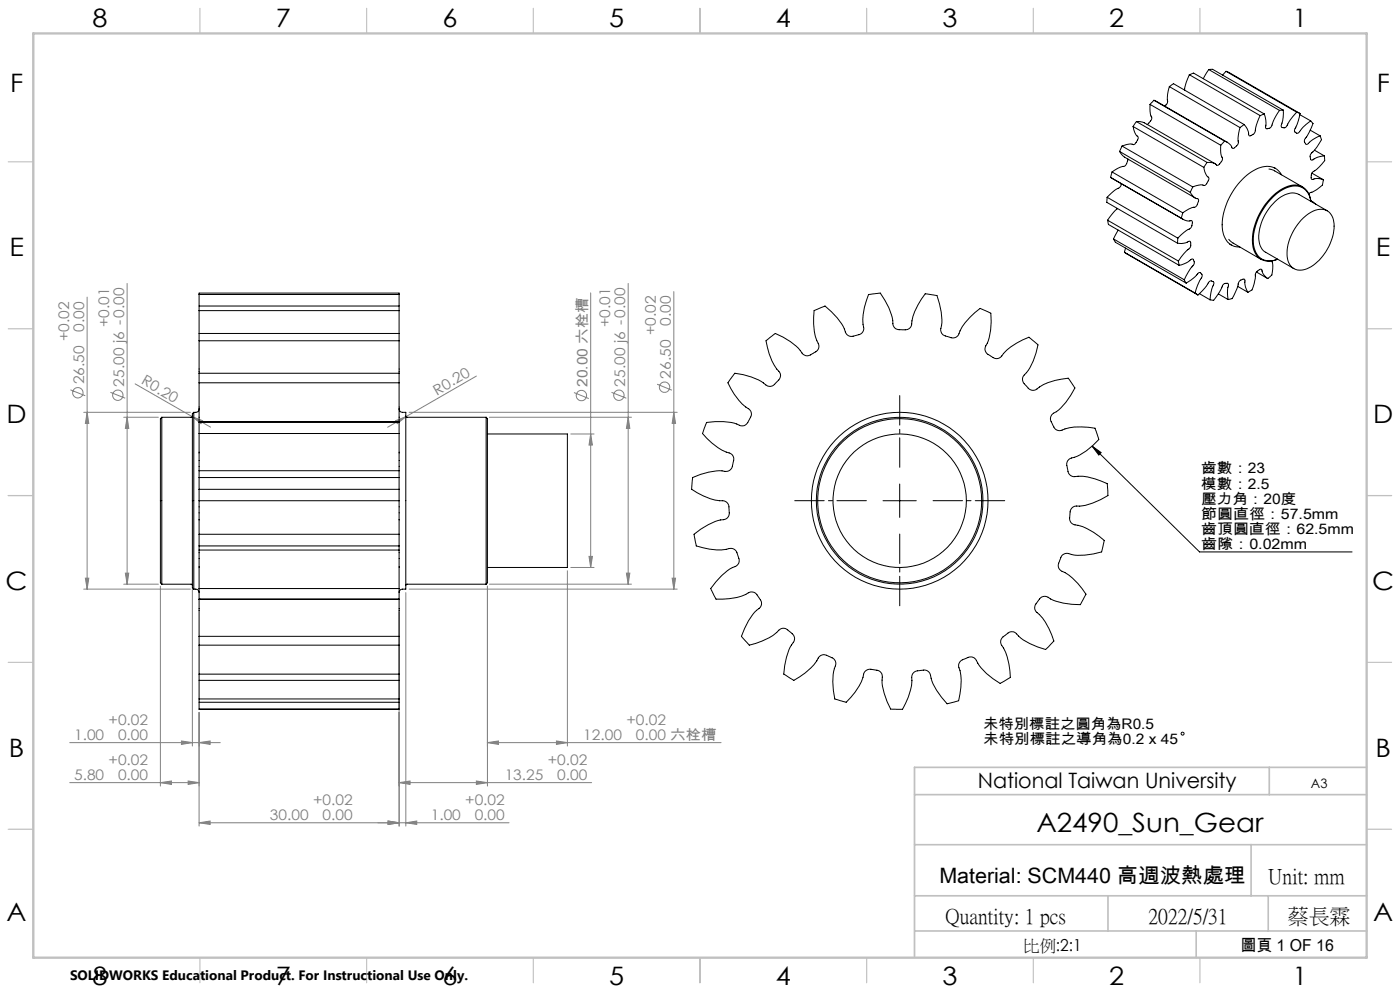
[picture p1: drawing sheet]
<svg xmlns="http://www.w3.org/2000/svg" width="420mm" height="297mm" viewBox="0 0 420 297" stroke-linecap="round" stroke-linejoin="round" font-family="sans-serif">
<g fill="none" stroke="#808080" stroke-width=".3">
<path d="M26.1 89v87.6M38.1 84.9v90.2M177.2 87.8v82.3M188.5 84.9v90.2M202.1 87.4v89.2M21.1 116.8l4.5 1.8M33.1 117.6l4.5 1.7M40.5 115l22.7 13M142.9 112.7l-26.6 15.4M172.2 117.6l4.4 1.8M183.4 117.6l4.5 1.7M197.1 115.1l4.5 1.8"/>
<path d="M25.1 123.6h32M26.1 123.6l.5 3.3h-1zM37.1 125.1h10.4M38.1 125.1l.5 3.3h-1zM57.7 124.9l3.1 1.2-.5 .9zM118.7 126.1l3.1-1.2-2.6 2.1zM122.7 123.6h80.5M146.8 125.1h42.6M171.2 130.1h7M177.2 130.1l.5 3.3h-1zM188.5 125.1l.4 3.3h-1zM202.1 123.6l.6 3.3h-1.1z"/>
<path d="M25.1 176.6h32M25.6 173.3h1l-.5 3.3zM37.1 175.1h10.4M37.6 171.8h1l-.5 3.3zM48.1 175.7v59.9M57.7 176.5v47.1M121.7 177.6v70M122.7 176.6h80.5M146.2 175.7v59.9M146.8 175.1h42.6M170.2 171.1v52.5M171.2 170.1h7"/>
<path d="M176.7 166.8h1l-.5 3.3zM187.9 171.8h1l-.4 3.3zM201.6 173.3h1.1l-.6 3.3zM119.7 183.3v64.3M59.7 213.5v34.1M20.9 234.6h38.8M20.9 222.6h45.2M48.1 234.6l3.3-.5v1zM54.4 222.1l3.3 .5-3.3 .5zM56.4 234.1l3.3 .5-3.3 .5zM59.7 222.6l3.3-.5v1zM119.7 234.6l3.3-.5v1z"/>
<path d="M119.7 234.6h57.8M142.9 234.1l3.3 .5-3.3 .5zM146.2 222.6l3.3-.5v1zM146.2 222.6h70.1M166.9 222.1l3.3 .5-3.3 .5zM59.7 246.6l3.3-.5v1zM59.7 246.6h93M116.4 246.1l3.3 .5-3.3 .5zM121.7 246.6l3.3-.5v1z"/>
<circle cx="23.4" cy="117.7" r="1.55"/>
<circle cx="35.3" cy="118.5" r="1.55"/>
<circle cx="174.4" cy="118.5" r="1.56"/>
<circle cx="185.7" cy="118.5" r="1.55"/>
<circle cx="199.4" cy="116" r="1.56"/>
</g>
<g fill="none" stroke="#000" stroke-width=".3">
<path d="M327.6 133.7l2.7 1.9-.7 .8zM327.6 133.7l32.3 31.7h45.7M264.9 150.1h10M269.9 145.1v10"/>
<circle cx="354.8" cy="219.9" r=".44"/>
</g>
<path d="M259.9 150.1h-21.5M269.9 140.1v-21.5M279.9 150.1h21.5M269.9 160.1v21.5" fill="none" stroke="#000" stroke-width=".3" stroke-dasharray="30.5 1.3 1.3 1.3" stroke-dashoffset="21.6"/>
<g fill="none" stroke="#c0c0c0" stroke-width=".35">
<path d="M60 2.5v7.5M110 2.5v7.5M160 2.5v7.5M210 2.5v7.5M260 2.5v7.5M310 2.5v7.5M360 2.5v7.5M2.5 48.5h7.5M410 48.5h7.5M2.5 98.5h7.5M410 98.5h7.5M2.5 148.5h7.5"/>
<path d="M410 148.5h7.5M2.5 198.5h7.5M410 198.5h7.5M2.5 248.5h7.5M410 248.5h7.5M60 287v7.5M110 287v7.5M160 287v7.5M210 287v7.5M260 287v7.5M310 287v7.5M360 287v7.5"/>
</g>
<path d="M274.4 238.2h135.6M380.8 230v8.2M410 230h-135.6v56.9M274.4 253.1h135.6M375.3 253.1v15.4M274.4 279h135.7M274.4 268.5h135.6M332.4 268.5v10.5M358.8 279v8M380.5 268.5v10.5" fill="none" stroke="#c0c0c0" stroke-width=".5"/>
<path d="M10 10h400v277h-400z" fill="none" stroke="#c0c0c0" stroke-width=".7"/>
<path d="M327.6 133.7l2.7 1.9-.7 .8z" fill="#000"/>
<g fill="#808080">
<path d="M57.7 124.9l3.1 1.2-.5 .9z"/>
<path d="M118.7 126.1l3.1-1.2-2.6 2.1z"/>
<path d="M59.7 222.6l3.3-.5v1zM54.4 222.1l3.3 .5-3.3 .5zM121.7 246.6l3.3-.5v1zM116.4 246.1l3.3 .5-3.3 .5zM142.9 234.1l3.3 .5-3.3 .5zM119.7 234.6l3.3-.5v1zM166.9 222.1l3.3 .5-3.3 .5zM146.2 222.6l3.3-.5v1z"/>
<path d="M48.1 234.6l3.3-.5v1zM56.4 234.1l3.3 .5-3.3 .5z"/>
<path d="M38.1 125.1l.5 3.3h-1zM37.6 171.8h1l-.5 3.3zM26.1 123.6l.5 3.3h-1zM25.6 173.3h1l-.5 3.3zM177.2 130.1l.5 3.3h-1zM176.7 166.8h1l-.5 3.3zM188.5 125.1l.4 3.3h-1zM187.9 171.8h1l-.4 3.3zM202.1 123.6l.6 3.3h-1.1zM201.6 173.3h1.1l-.6 3.3z"/>
<path d="M59.7 246.6l3.3-.5v1zM116.4 246.1l3.3 .5-3.3 .5z"/>
</g>
<g fill="none" stroke="#000" stroke-width=".3">
<path d="M339.9 37.9a4.5 4.5 0 0 0 1.6 3.2l-.2 .8a2.2 2.2 0 0 1-1.4 1.4l-1.1-.1-2.2 .6M339.9 37.9l21.2 12.3M340.9 36.4l-1 1.5M340.9 36.4l2.3 .4 21.3 12.3M340.9 36.4l21.2 12.3M345 31.3a6.8 6.8 0 0 0 .5 4.1l-.3 .8-1.1 1.1M345 31.3l21.2 12.2M346.2 30.1l-1.2 1.2M346.2 30.1l22 12.5M346.2 30.1l21.2 12.2M350.8 26a12.4 12.4 0 0 0-.6 4.7l-.8 1.1M350.8 26l1.2-.9 21.2 12.2"/>
<path d="M350.8 26l21.2 12.2M356.8 22.4l-1 2.3-.4 2.3M356.8 22.4l1.3-.5 21.2 12.2M356.8 22.4l21.2 12.2M362.6 20.8l-1.6 2.8M362.6 20.8h1.2l21.2 12.2M362.6 20.8l21.3 12.3M367.8 21.4l-1 1.1M367.8 21.4l22.2 12.6M367.8 21.4l21.2 12.2M372 38.2a10.5 10.5 0 0 0-.5 4.8l-.4 .6a1.58 1.58 0 0 1-1.5 .7l-.9-1.3-1.3-.7M373.2 37.3l-1.2 .9"/>
<path d="M378 34.6a13 13 0 0 0-1.5 4.9l-.3 .6-.8 .5a.44 .44 0 0 1-.5 .1 .44 .44 0 0 1-.3-.4l-.4-1.7-1-1.3M379.3 34.1l-1.3 .5M383.9 33.1a15.9 15.9 0 0 0-2.5 4.9l-.1 .1a1.24 1.24 0 0 1-1.6 .2v-.1a6.9 6.9 0 0 0-.4-4.1M385 33l-1.1 .1M385 33a10.6 10.6 0 0 1-.6 4.6 .93 .93 0 0 0 .9 .7 .93 .93 0 0 0 .9-.7l.9-1.7 1.9-2.3M389 33.6l1 .4M389.9 34.4l3.3 1.8M390 34l-.5 2.3-1 2.2a.82 .82 0 0 0 .2 1.2 .82 .82 0 0 0 1.2-.3l1.1-1.4 2.2-1.8M393.1 39l2.9 1.7M393.2 36.2l.6 .7a17.9 17.9 0 0 1-2.5 5.1 .9 .9 0 0 0 1 1.2 9.4 9.4 0 0 1 3.7-2.5M332.1 59.1l-.1 1.5 21.2 12.3M332.1 59.1l21.2 12.3"/>
<path d="M333.2 53.2l21.7 12.5M333.2 53.2l.5 .3M333.6 51.5l-.4 1.7M333.6 51.5l21.2 12.3M335.9 45.4l1.4 1.7 21.3 12.2M335.9 45.4l21.2 12.2M336.4 55.1l-.6 1.1a9.4 9.4 0 0 0-3.7 2.9M336.6 43.8l-.7 1.6M336.6 43.8l21.2 12.2M338.4 47.7l-.1 .5a1.9 1.9 0 0 1-1.5 1.7l-1.8 .7-1.4 .9M357.1 57.6a3.4 3.4 0 0 0 2.4 2.1v.7a2.06 2.06 0 0 1-2.1 1.9l-2.6 1.5M357.8 56l-.7 1.6"/>
<path d="M361.1 50.2a4.8 4.8 0 0 0 1.6 3.2l-.2 .8a1.56 1.56 0 0 1-2.2 1.2l-2.5 .6M362.1 48.7l-1 1.5M366.2 43.5a7.2 7.2 0 0 0 .5 4.2l-.3 .8a1.62 1.62 0 0 1-1.5 1l-1.2-.7-1.6-.1M367.4 42.3l-1.2 1.2M380.7 50.7l1.4 .3 8.7 5.1M382.3 50.3l.4 .2M384.5 52.4a5.2 5.2 0 0 0-7.1-2 19.9 19.9 0 0 0-10.7 18.5 5.2 5.2 0 0 0 5.3 5.1M393.6 51.9l3.4 2M394.3 45l3 1.7M396 40.7l.4 1a18 18 0 0 1-3.3 4.7l-.1 .4a.86 .86 0 0 0 .8 1.1l1.5-.8 2-.4M397 53.9l-.2 1.3a8.5 8.5 0 0 1-3.9 2.7l-.3 .2M397.3 46.7l.1 1.3a11.1 11.1 0 0 1-3.7 3.7l-.4 1.5a.41 .41 0 0 0 .1 .5 .41 .41 0 0 0 .5 .1l1.3-.3 1.8 .4"/>
<path d="M332.3 66l.2 1.3 21.2 12.2M332.3 66l21.2 12.2M334 71.6l.6 1 21.2 12.2M334 71.6l21.3 12.3M335.3 62.5l-1.1 1-1.9 2.5M335.5 69l-1.5 2.6M337.3 75.6l22.1 12.8M337.3 75.6l21.2 12.2M337.7 74.4l-.4 1.2M353.2 72.9a5.9 5.9 0 0 0 3.7-.6l.3 .4a1.99 1.99 0 0 1-.6 1.9l-1.6 1.6-1.5 2M353.3 71.4l-.1 1.5M353.5 78.2l.2 1.3"/>
<path d="M353.7 79.5a8.1 8.1 0 0 0 3.9-1.9 1.27 1.27 0 0 1 .3 2.1l-1.5 1.9-1.1 2.3M354.8 63.8l-.4 1.6a3.7 3.7 0 0 0 3.1 .8l.2 .6a2.31 2.31 0 0 1-1.9 2.3l-2.5 2.3M368.6 71.7l1.2 1.1 8.5 4.9M369 73.2l.4 .2M381.6 78.2a6.6 6.6 0 0 1-.2 4.3l-1.1 1M383.3 77.7a4.8 4.8 0 0 1-7.2-3.9 18.3 18.3 0 0 1 10.1-17.6 4.9 4.9 0 0 1 7.1 4.2 5 5 0 0 0-7.7-4.2 18.7 18.7 0 0 0-9.8 17.3 5 5 0 0 0 7.5 4.2M390.9 65.4a6.5 6.5 0 0 1 7.3-2.2 6.2 6.2 0 0 1 1.8 6.8 14.8 14.8 0 0 1-8.5 10.7 3.9 3.9 0 0 1-5.3-3.8 15.3 15.3 0 0 1 4.7-11.5zM393.3 60.3l1.4 .9M393.3 60.2l.6 .4M398.2 63.2l-8.5-4.9a6.4 6.4 0 0 0-7.3 2.2 14.2 14.2 0 0 0-4.5 12.8l.8 1.5 .7 .7 8.8 5M59.7 93.1v6.7M59.7 93.1v-1.4h60v1.4"/>
<path d="M59.7 88.3v3.3M59.7 88.3v-.5h60v.5M59.7 93.1h60M59.7 88.3h60M119.7 93.1v6.7M119.7 88.3v3.3M355.3 83.9l.5 .9M355.8 84.8a11.5 11.5 0 0 0 3.8-3.1 .95 .95 0 0 1 .9 .6 .95 .95 0 0 1-.1 1l-1.1 2.2-.8 2.3M358.5 87.8l.9 .6M359.4 88.4a15.6 15.6 0 0 0 3.4-4 .8 .8 0 0 1 1 0 .8 .8 0 0 1 .2 1l-.7 2.2-.3 2.2M359.8 88l3.2 1.8M365.5 88.1l2.9 1.7"/>
<path d="M368.4 89.8a9.8 9.8 0 0 1 .1-4.6 1.12 1.12 0 0 0-1.8 .6l-.8 1.7-1.8 2.5-1.1-.2M371.3 85.8l3.1 1.8M374.4 87.6a6.6 6.6 0 0 1-1-3.8l-.4-.2a2 2 0 0 0-1.5 1.4l-.5 1.7-1.4 2.8-1.2 .3M376.9 81.5l3.4 2M380.3 83.5a4.7 4.7 0 0 1-1.9-2.8h-.4a2.12 2.12 0 0 0-1.4 2.1l-.4 2.3-.6 1.8-1.2 .7M59.7 114.7v11.5M59.7 111.9v2.8M59.7 102.1v9.8M59.7 102.1v-2.2h60v2.2M59.7 114.7h60M59.7 111.9h60M59.7 102.1h60"/>
<path d="M119.7 114.7v11.5M119.7 111.9v2.8M119.7 102.1v9.8M229.8 102.1l2.8-2.2a17 17 0 0 1 8.5 6.4 3.2 3.2 0 0 0 3.4-.8 2.11 2.11 0 0 0 .5-3.4 18.1 18.1 0 0 1-.8-9l3.3-1.4a19.9 19.9 0 0 1 5.8 6.9 2.2 2.2 0 0 0 3.3 2l.4-.1a2.18 2.18 0 0 0 1.9-3.3 18.4 18.4 0 0 1 1.7-8.9l3.5-.5a17.2 17.2 0 0 1 3.9 9.9 2.69 2.69 0 0 0 2.9 1.1 2.21 2.21 0 0 0 2.7-2.6 18.4 18.4 0 0 1 4-8.2l3.5 .6a20.2 20.2 0 0 1 1.4 8.9 2.17 2.17 0 0 0 1.5 3.3l.5 .1a2.17 2.17 0 0 0 3.2-.9 16.8 16.8 0 0 1 6.3-7.6l3.3 1.5a17.1 17.1 0 0 1-1.8 10.4 3.3 3.3 0 0 0 2.2 2.8 2.14 2.14 0 0 0 3.4-1.2 18.1 18.1 0 0 1 7.6-4.8l2.7 2.3a16.8 16.8 0 0 1-4.5 9.6 3.4 3.4 0 0 0 1.4 3.2 2.13 2.13 0 0 0 3.5-.2 17.7 17.7 0 0 1 8.7-2.7l2 3a20 20 0 0 1-5.6 7.1 2.17 2.17 0 0 0-1.2 3.6l.1 .4a2.22 2.22 0 0 0 3.7 1.1 17.8 17.8 0 0 1 9-.2l1.1 3.4a16.8 16.8 0 0 1-8.8 5.9 3.3 3.3 0 0 0-.4 3.5 2.13 2.13 0 0 0 3 1.6 17.9 17.9 0 0 1 8.8 2.3l.2 3.5a20.2 20.2 0 0 1-8.5 3.2 2.2 2.2 0 0 0-2.9 2.4v.4a2.09 2.09 0 0 0 1.5 2.8 17 17 0 0 1 8.8 4.7l-.8 3.4a19.6 19.6 0 0 1-9 .8 2.23 2.23 0 0 0-3.5 1.5l-.1 .5a2.17 2.17 0 0 0 1.6 3.4 19.3 19.3 0 0 1 6.3 6.5l-1.7 3.1a17.1 17.1 0 0 1-10.3-2.5 3.3 3.3 0 0 0-2.9 2.1 2.1 2.1 0 0 0 .9 3.4 18.5 18.5 0 0 1 4.4 7.9l-2.5 2.6a19.7 19.7 0 0 1-8.1-4.1 2.18 2.18 0 0 0-3.8-.4l-.3 .3a2.16 2.16 0 0 0-.4 3.7 19.1 19.1 0 0 1 2 8.8l-3.1 1.8a17.3 17.3 0 0 1-7.5-7.4 3 3 0 0 0-3.3 .2 2.14 2.14 0 0 0-1.2 3.4 18.4 18.4 0 0 1-.4 9l-3.5 .9a19.4 19.4 0 0 1-4.8-7.6 2.27 2.27 0 0 0-3.2-2.4l-.4 .1a2.13 2.13 0 0 0-2.1 3 18.7 18.7 0 0 1-2.8 8.6l-3.6-.1a16.9 16.9 0 0 1-2.6-10.3 2.55 2.55 0 0 0-2.7-1.5 2.16 2.16 0 0 0-2.8 1.4 16.2 16.2 0 0 1-5.2 8.4l-3.5-1a17.3 17.3 0 0 1 .4-10.6 3.2 3.2 0 0 0-2.6-2.4 2.14 2.14 0 0 0-3.2 1.5 18.7 18.7 0 0 1-6.8 5.9l-3.1-1.9a17.1 17.1 0 0 1 3.2-10.1 3.3 3.3 0 0 0-1.8-3 2.12 2.12 0 0 0-3.5 .6 18.1 18.1 0 0 1-8.2 3.9l-2.4-2.7a19.6 19.6 0 0 1 4.6-7.8 2.21 2.21 0 0 0 .7-3.7l-.2-.4a2.2 2.2 0 0 0-3.8-.7 18.2 18.2 0 0 1-8.9 1.5l-1.6-3.2a20 20 0 0 1 6.5-6.3 2.27 2.27 0 0 0 1.7-3.6l-.2-.4a2.17 2.17 0 0 0-3.3-1.5 18 18 0 0 1-9-1l-.7-3.5a16.6 16.6 0 0 1 9.6-4.6 3.3 3.3 0 0 0 .9-3.4 2.13 2.13 0 0 0-2.8-2 17.8 17.8 0 0 1-8.4-3.5l.3-3.5a16.7 16.7 0 0 1 10.4-1.9 3.2 3.2 0 0 0 1.8-2.9 2.11 2.11 0 0 0-2.1-2.8 18.3 18.3 0 0 1-7.2-5.6l1.3-3.3a20.2 20.2 0 0 1 9 .5 2.2 2.2 0 0 0 3.6-1.1l.3-.4a2.21 2.21 0 0 0-1.2-3.6 18.8 18.8 0 0 1-5.3-7.3l2.1-2.8a16.9 16.9 0 0 1 9.8 3.8 2.58 2.58 0 0 0 2.8-1.3 2.18 2.18 0 0 0-.1-3.8 18.8 18.8 0 0 1-3.2-8.5zM48.5 125.1l-.4 .4v49.2l.4 .4M48.5 125.1v50M57.7 124.7l-.2 .4h-9M58.1 123.6l-.4 .4v52.2l.4 .4M58.1 123.6v53M59.7 122.6a.96 .96 0 0 1-1 1h-.6M59.7 129.9v11.2M59.7 126.6v3.3"/>
<path d="M59.7 129.9h60M59.7 126.6h60M119.7 122.6a.96 .96 0 0 0 1 1h1v53h-1a1.02 1.02 0 0 0-1 1M119.7 129.9v11.2M119.7 126.6v3.3M119.7 126.3h-60v.3M119.7 126.4v.2M121.7 124.7l.3 .4h23.8M145.8 125.1v50M145.8 125.1l.4 .4v49.2l-.4 .4M146.2 130.1h24v40h-24M59.7 146.6v3.5"/>
<path d="M59.7 143.1v3.5M59.7 141.1v2M59.7 150.1v10M59.7 141.1h60M59.7 150.1h60M59.7 146.6h60M59.7 143.1h60M119.7 146.6v3.5M119.7 143.1v3.5M119.7 141.1v2M119.7 150.1v10M48.5 175.1h8.9l.3 .4"/>
<path d="M58.1 176.6a1.21 1.21 0 0 1 1.6 .8v.2M59.7 160.1v3.5M59.7 163.6v1.2M59.7 164.8v11.6M59.7 176.4v3.2M59.7 179.6h.1M59.7 179.7v11M59.7 179.6h60M59.7 160.1h60M59.7 163.6h60M59.7 176.4h60M119.7 160.1v3.5"/>
<path d="M119.7 163.6v1.2h-60M119.7 164.9v11.5M119.7 176.4v3.2h-60M119.7 179.7v11M145.8 175.1h-23.7l-.4 .4M59.7 190.7v2.7M59.7 193.4v8.6M59.7 190.7h60M59.7 193.4h60M119.7 190.7v2.7M119.7 193.4v8.6M59.7 202v1.9h60v-1.9"/>
<path d="M59.7 204v5.5M59.7 209.5v1h60v-1M59.7 210.6v1.9h60v-1.9M59.7 212.6h60M59.7 202h60M59.7 209.5h60M119.7 204v5.5"/>
<circle cx="269.9" cy="150.1" r="25"/>
<circle cx="269.9" cy="150.1" r="24.6"/>
<circle cx="269.9" cy="150.1" r="26.5"/>
<circle cx="269.9" cy="150.1" r="20"/>
</g>
<text font-size="7.9" x="310.9" y="249.3">A2490_Sun_Gear</text>
<g font-size="7.6">
<text x="27.7" y="8.2">8</text>
<text x="82.7" y="8.2">7</text>
<text x="132.7" y="8.2">6</text>
<text x="182.7" y="8.2">5</text>
<text x="232.7" y="8.2">4</text>
<text x="282.7" y="8.2">3</text>
<text x="332.7" y="8.2">2</text>
<text x="387.7" y="8.2">1</text>
<text x="3" y="27.5">F</text>
<text x="413" y="27.5">F</text>
<text x="2.8" y="76.7">E</text>
<text x="412.8" y="76.7">E</text>
<text x="2" y="126.7">D</text>
<text x="412" y="126.7">D</text>
<text x="1.7" y="176.7">C</text>
<text x="411.7" y="176.7">C</text>
<text x="2.7" y="226.7">B</text>
<text x="412.7" y="226.7">B</text>
<text x="2" y="276">A</text>
<text x="412" y="276">A</text>
<text x="27.7" y="295.2">8</text>
<text x="82.7" y="295.2">7</text>
<text x="132.7" y="295.2">6</text>
<text x="182.7" y="295.2">5</text>
<text x="232.7" y="295.2">4</text>
<text x="282.7" y="295.2">3</text>
<text x="332.7" y="295.2">2</text>
<text x="387.7" y="295.2">1</text>
</g>
<g font-size="6.3">
<text x="293.3" y="236.3">National Taiwan University</text>
<text x="281.8" y="264.7">Material: SCM440 高週波熱處理</text>
<text x="380.5" y="264.6">Unit: mm</text>
<text x="283.7" y="276.6">Quantity: 1 pcs</text>
<text x="344.6" y="276.6">2022/5/31</text>
<text x="386.3" y="276.6">蔡長霖</text>
</g>
<g font-size="4.9">
<text x="307" y="285">比例:2:1</text>
<text x="372.1" y="285.1">圖頁 1 OF 16</text>
</g>
<g font-size="4.4" fill="#808080">
<text x="25.3" y="99.4" transform="rotate(-90 25.3 99.4)">0.00</text>
<text x="32.8" y="98.1" transform="rotate(-90 32.8 98.1)">+0.01</text>
<text x="183.1" y="98.1" transform="rotate(-90 183.1 98.1)">+0.01</text>
<text x="196.8" y="100.5" transform="rotate(-90 196.8 100.5)">+0.02</text>
<text x="201.3" y="97.7" transform="rotate(-90 201.3 97.7)">0.00</text>
<text x="20.8" y="102.2" transform="rotate(-90 20.8 102.2)">+0.02</text>
<text x="201.2" y="113.5" transform="rotate(-90 201.2 113.5)">26.50</text>
<text x="25.2" y="115.1" transform="rotate(-90 25.2 115.1)">26.50</text>
<text x="37.2" y="115.9" transform="rotate(-90 37.2 115.9)">25.00 j6 -0.00</text>
<text x="42.1" y="114.9" transform="rotate(30 42.1 114.9)">R0.20</text>
<text x="131.1" y="118.5" transform="rotate(-30 131.1 118.5)">R0.20</text>
<text x="176.3" y="116" transform="rotate(-90 176.3 116)">20.00 六栓槽</text>
<text x="187.5" y="115.9" transform="rotate(-90 187.5 115.9)">25.00 j6 -0.00</text>
<text x="22.2" y="221.6">1.00</text>
<text x="32.6" y="217.2">+0.02</text>
<text x="35.4" y="221.7">0.00</text>
<text x="175" y="221.6">12.00</text>
<text x="187.9" y="217.2">+0.02</text>
<text x="190.7" y="221.7">0.00 六栓槽</text>
<text x="22.2" y="233.6">5.80</text>
<text x="32.6" y="229.2">+0.02</text>
<text x="35.4" y="233.7">0.00</text>
<text x="151.4" y="233.6">13.25</text>
<text x="164.3" y="229.2">+0.02</text>
<text x="167.2" y="233.7">0.00</text>
<text x="81" y="245.6">30.00</text>
<text x="93.9" y="241.2">+0.02</text>
<text x="96.7" y="245.7">0.00</text>
<text x="129.2" y="245.6">1.00</text>
<text x="139.6" y="241.2">+0.02</text>
<text x="142.4" y="245.7">0.00</text>
</g>
<g font-size="4.4">
<text x="360.4" y="141.9">齒數：23</text>
<text x="360.4" y="146.4">模數：2.5</text>
<text x="360.4" y="151">壓力角：20度</text>
<text x="360.4" y="155.5">節圓直徑：57.5mm</text>
<text x="360.4" y="160">齒頂圓直徑：62.5mm</text>
<text x="360.4" y="164.5">齒隙：0.02mm</text>
<text x="294.9" y="218.6">未特別標註之圓角為R0.5</text>
<text x="294.9" y="223.1">未特別標註之導角為0.2 x 45</text>
</g>
<text font-size="4.1" x="21" y="293.7">SOLIDWORKS Educational Product. For Instructional Use Only.</text>
<text font-size="3.9" x="393.3" y="236.2">A3</text>
</svg>
